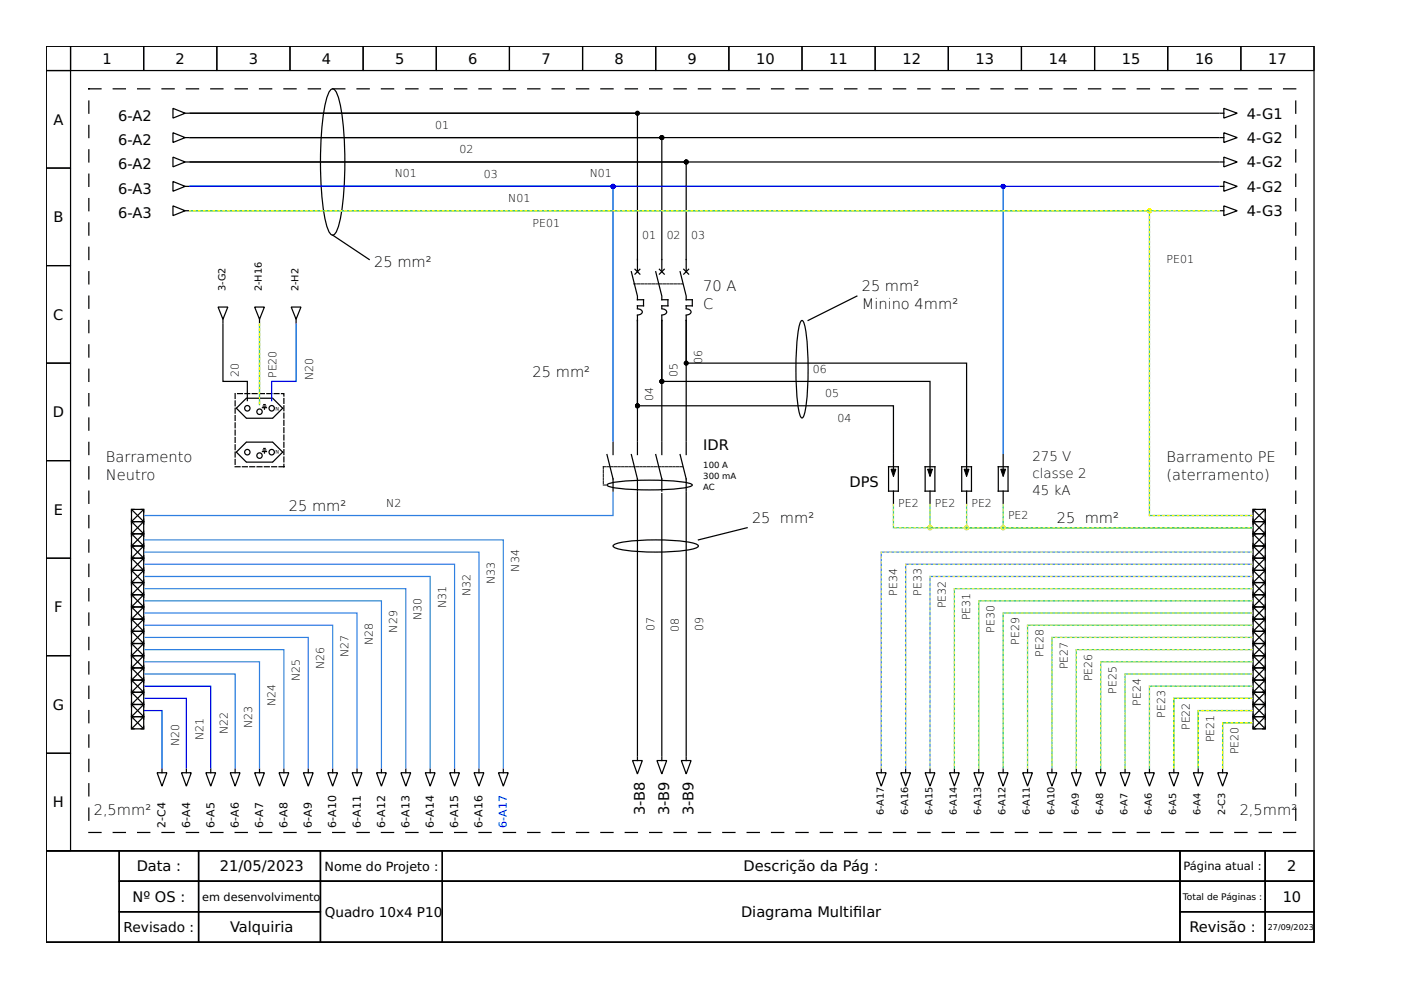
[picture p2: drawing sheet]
<svg xmlns="http://www.w3.org/2000/svg" width="297mm" height="210mm" viewBox="0 0 297 210" stroke-linecap="round" stroke-linejoin="round" font-family="sans-serif">
<g fill="none" stroke="#000" stroke-width=".26">
<path d="M9.8 9.8h268.8v170.6h-268.8zM9.8 9.8h5.2v5.2h-5.2zM9.8 15h5.2v20.6h-5.2zM15 9.8h15.5v5.2h-15.5zM30.5 9.8h15.5v5.2h-15.5zM46 9.8h15.5v5.2h-15.5zM61.5 9.8h15.5v5.2h-15.5zM70.2 19l.3-.2a2.18 2.18 0 0 1 1.2 1.9 67.3 67.3 0 0 1 1.1 20.9l-.8 5.5a5.2 5.2 0 0 1-1.1 2.6l-.4 .2a2.18 2.18 0 0 1-1.2-1.9 67.3 67.3 0 0 1-1.1-20.9l.9-5.5a5.2 5.2 0 0 1 1.1-2.6zM77 9.8h15.5v5.2h-15.5zM92.5 9.8h15.5v5.2h-15.5zM108 9.8h15.5v5.2h-15.5zM123.5 9.8h15.5v5.2h-15.5z"/>
<path d="M139 9.8h15.5v5.2h-15.5zM154.5 9.8h15.5v5.2h-15.5zM170 9.8h15.6v5.2h-15.6zM185.6 9.8h15.5v5.2h-15.5zM201.1 9.8h15.5v5.2h-15.5zM216.6 9.8h15.5v5.2h-15.5zM232.1 9.8h15.5v5.2h-15.5zM247.6 9.8h15.5v5.2h-15.5zM263.1 9.8h15.5v5.2h-15.5zM9.8 35.6h5.2v20.7h-5.2zM36.7 28.1l2.6 1.1-2.6 1zM36.7 23l2.6 1-2.6 1z"/>
<path d="M36.7 38.5l2.6 1-2.6 1zM36.7 33.3l2.6 1-2.6 1.1zM39.3 39.5h.7M39.3 29.2h.7M39.3 24h.7M39.3 34.3h.7M258.7 39.5h.8M258.7 29.2h.8M258.7 24h.8M258.7 34.3h.8M259.5 38.5l2.8 1-2.8 1zM259.5 28.1l2.8 1.1-2.8 1z"/>
<path d="M259.5 23l2.8 1-2.8 1zM259.5 33.3l2.8 1-2.8 1.1zM9.8 56.3h5.2v20.7h-5.2zM36.7 43.6l2.6 1.1-2.6 1zM39.3 44.7h.7M70.5 49.9l7.8 5.1M133.9 57.6l1.2 5.2v.8h1.3v1.2h-1.3v.6M134.6 57.1l1.1 1M135.1 55v2.6M135.7 57.1l-1.1 1M139 57.6l1.3 5.2v.8h1.3v1.2h-1.3v.6M139.8 57.1l1 1"/>
<path d="M140.3 55v2.6M140.8 57.1l-1 1M144.2 57.6l1.3 5.2v.8h1.3v1.2h-1.3v.6M145 57.1l1 1M145.5 55v2.6M146 57.1l-1 1M258.7 44.7h.8M259.5 43.6l2.8 1.1-2.8 1zM9.8 77h5.2v20.7h-5.2zM46.2 65.1h2.1l-1 2.6zM47.3 67.7v.8M54 65.1h2.1l-1.1 2.6z"/>
<path d="M55 67.7v.8M61.7 65.1h2.1l-1 2.6zM62.8 67.7v.8M135.1 65.5a.77 .77 0 0 1 1 .9l-.5 .3-.5 .1M135.1 66.9v1M140.3 65.5a.77 .77 0 0 1 1 .9l-.6 .3-.4 .1M140.3 66.9v1M145.5 65.5a.77 .77 0 0 1 .9 .9l-.5 .3-.4 .1M145.5 66.9v1M169.8 68.1l.2-.2a2.61 2.61 0 0 1 .8 2 63.2 63.2 0 0 1-.2 17.6l-.3 1-.3 .1a2.61 2.61 0 0 1-.7-2 63.2 63.2 0 0 1 .1-17.5zM181.7 62.8l-10.4 5.1M9.8 97.7h5.2v20.6h-5.2z"/>
<path d="M52.2 84.5l-2.1 2.1 2.1 2M52.2 93.8l-2.1 2.1 2.1 2M52.3 98h5.4M52.3 88.7h5.4M52.3 84.4h5.4M52.3 93.7h5.4M55.6 86.4h.9M55.6 95.7h.9M55.8 86.1h.6M55.8 95.4h.6M55.9 85.8h.3M55.9 95.1h.3"/>
<path d="M56.1 86.4v.4M56.1 95.7v.4M57.9 93.8l2 2.1-2 2M57.9 84.5l2 2.1-2 2M128.7 96.4l1.3 5.1v2.6M130 93.8v2.6M133.9 96.4l1.2 5.1v2.6M135.1 93.8v2.6M139 96.4l1.3 5.1v2.6M140.3 93.8v2.6M144.2 96.4l1.3 5.1v2.6M145.5 93.8v2.6"/>
<path d="M188.4 99h2.1v5.1h-2.1zM189.4 96.4v3.1M196.1 99h2.1v5.1h-2.1zM197.2 96.4v3.1M203.9 99h2.1v5.1h-2.1zM204.9 96.4v3.1M211.7 99h2v5.1h-2zM212.7 96.4v3.1M9.8 118.3h5.2v20.7h-5.2zM27.9 108h2.6v2.6h-2.6zM27.9 118.3h2.6v2.6h-2.6zM27.9 113.2h2.6v2.6h-2.6z"/>
<path d="M27.9 110.6h2.6v2.6h-2.6zM27.9 115.8h2.6v2.5h-2.6zM27.9 110v.6h.5h-.5v.5M27.9 115.2v.6h.5h-.5v.5M27.9 112.6v.6h.5h-.5v.5M27.9 117.8v.5h.5h-.5v.6M28 108.1l2.4 2.4M28 118.4l2.4 2.4M28 113.3l2.4 2.4M28 110.7l2.4 2.4M28 115.9l2.4 2.4M28.4 108h-.5v.6"/>
<path d="M29.9 108h.6v.6M30.4 108.1l-2.4 2.4M30.4 118.4l-2.4 2.4M30.4 113.3l-2.4 2.4M30.4 110.7l-2.4 2.4M30.4 115.9l-2.4 2.4M30.5 110v.6h-.6h.6v.5M30.5 117.8v.5h-.6h.6v.6M30.5 112.6v.6h-.6h.6v.5M30.5 115.2v.6h-.6h.6v.5M128.8 102.7a33.4 33.4 0 0 1 10.4-.9 23.5 23.5 0 0 1 7.5 .9l.1 .1a6.3 6.3 0 0 1-3.7 .9 53.1 53.1 0 0 1-14-.5l-.4-.4zM130.1 115.6a19.1 19.1 0 0 1 7.5-1.1 35.4 35.4 0 0 1 10 .9l.5 .4a2.17 2.17 0 0 1-1.8 .7 48.4 48.4 0 0 1-15.3-.1l-.9-.4-.1-.2z"/>
<path d="M140.3 104.6v55.6M145.5 104.4v55.8M158.4 111.9l-10.3 2.6M189.4 104.1v2.6M197.2 104.1v2.6M204.9 104.1v2.6M212.7 104.1v2.6M265.7 108h2.6v2.6h-2.6zM265.7 110.6h2.6v2.6h-2.6zM265.7 115.8h2.6v2.5h-2.6zM265.7 118.3h2.6v2.6h-2.6zM265.7 113.2h2.6v2.6h-2.6z"/>
<path d="M265.7 110v.6h.5h-.5v.5M265.7 112.6v.6h.5h-.5v.5M265.7 117.8v.5h.5h-.5v.6M265.7 115.2v.6h.5h-.5v.5M265.8 108.1l2.4 2.4M265.8 110.7l2.4 2.4M265.8 115.9l2.4 2.4M265.8 118.4l2.4 2.4M265.8 113.3l2.4 2.4M266.2 108h-.5v.6M267.7 108h.6v.6M268.2 108.1l-2.4 2.4"/>
<path d="M268.2 110.7l-2.4 2.4M268.2 115.9l-2.4 2.4M268.2 118.4l-2.4 2.4M268.2 113.3l-2.4 2.4M268.3 110v.6h-.6h.6v.5M268.3 115.2v.6h-.6h.6v.5M268.3 117.8v.5h-.6h.6v.6M268.3 112.6v.6h-.6h.6v.5M9.8 139h5.2v20.7h-5.2zM27.9 123.5h2.6v2.6h-2.6zM27.9 136.4h2.6v2.6h-2.6zM27.9 133.9h2.6v2.5h-2.6z"/>
<path d="M27.9 128.7h2.6v2.6h-2.6zM27.9 126.1h2.6v2.6h-2.6zM27.9 131.3h2.6v2.6h-2.6zM27.9 120.9h2.6v2.6h-2.6zM27.9 139h2.6v2.6h-2.6zM27.9 125.6v.5h.5h-.5v.6M27.9 123v.5h.5h-.5v.6M27.9 138.5v.5h.5h-.5v.6M27.9 135.9v.5h.5h-.5v.6M27.9 130.7v.6h.5h-.5v.5M27.9 128.1v.6h.5h-.5v.5M27.9 133.3v.6h.5h-.5v.5"/>
<path d="M27.9 120.4v.5h.5h-.5v.6M28 123.6l2.4 2.4M28 136.5l2.4 2.4M28 133.9l2.4 2.4M28 128.8l2.4 2.4M28 126.2l2.4 2.4M28 131.4l2.4 2.4M28 121l2.4 2.4M28 139.1l2.4 2.4M30.4 123.6l-2.4 2.4M30.4 136.5l-2.4 2.4M30.4 133.9l-2.4 2.4"/>
<path d="M30.4 128.8l-2.4 2.4M30.4 126.2l-2.4 2.4M30.4 131.4l-2.4 2.4M30.4 121l-2.4 2.4M30.4 139.1l-2.4 2.4M30.5 123v.5h-.6h.6v.6M30.5 125.6v.5h-.6h.6v.6M30.5 135.9v.5h-.6h.6v.6M30.5 133.3v.6h-.6h.6v.5M30.5 128.1v.6h-.6h.6v.5M30.5 138.5v.5h-.6h.6v.6M30.5 130.7v.6h-.6h.6v.5"/>
<path d="M30.5 120.4v.5h-.6h.6v.6M265.7 136.4h2.6v2.6h-2.6zM265.7 123.5h2.6v2.6h-2.6zM265.7 126.1h2.6v2.6h-2.6zM265.7 131.3h2.6v2.6h-2.6zM265.7 133.9h2.6v2.5h-2.6zM265.7 128.7h2.6v2.6h-2.6zM265.7 120.9h2.6v2.6h-2.6zM265.7 139h2.6v2.6h-2.6zM265.7 138.5v.5h.5h-.5v.6M265.7 135.9v.5h.5h-.5v.6M265.7 125.6v.5h.5h-.5v.6"/>
<path d="M265.7 128.1v.6h.5h-.5v.5M265.7 133.3v.6h.5h-.5v.5M265.7 123v.5h.5h-.5v.6M265.7 130.7v.6h.5h-.5v.5M265.7 120.4v.5h.5h-.5v.6M265.8 136.5l2.4 2.4M265.8 123.6l2.4 2.4M265.8 126.2l2.4 2.4M265.8 131.4l2.4 2.4M265.8 133.9l2.4 2.4M265.8 128.8l2.4 2.4M265.8 121l2.4 2.4"/>
<path d="M265.8 139.1l2.4 2.4M268.2 136.5l-2.4 2.4M268.2 123.6l-2.4 2.4M268.2 126.2l-2.4 2.4M268.2 131.4l-2.4 2.4M268.2 133.9l-2.4 2.4M268.2 128.8l-2.4 2.4M268.2 121l-2.4 2.4M268.2 139.1l-2.4 2.4M268.3 135.9v.5h-.6h.6v.6M268.3 138.5v.5h-.6h.6v.6M268.3 123v.5h-.6h.6v.6"/>
<path d="M268.3 125.6v.5h-.6h.6v.6M268.3 130.7v.6h-.6h.6v.5M268.3 133.3v.6h-.6h.6v.5M268.3 128.1v.6h-.6h.6v.5M268.3 120.4v.5h-.6h.6v.6M9.8 159.7h5.2v20.7h-5.2zM27.9 151.9h2.6v2.6h-2.6zM27.9 149.4h2.6v2.5h-2.6zM27.9 144.2h2.6v2.6h-2.6zM27.9 141.6h2.6v2.6h-2.6zM27.9 146.8h2.6v2.6h-2.6zM27.9 141.1v.5h.5h-.5v.6"/>
<path d="M27.9 154v.5h.5M27.9 151.4v.5h.5h-.5v.6M27.9 146.2v.6h.5h-.5v.5M27.9 143.6v.6h.5h-.5v.5M27.9 148.8v.6h.5h-.5v.5M28 152l2.4 2.4M28 149.5l2.4 2.4M28 144.3l2.4 2.4M28 141.7l2.4 2.4M28 146.9l2.4 2.4M30.4 152l-2.4 2.4M30.4 149.5l-2.4 2.4"/>
<path d="M30.4 144.3l-2.4 2.4M30.4 141.7l-2.4 2.4M30.4 146.9l-2.4 2.4M30.5 141.1v.5h-.6h.6v.6M30.5 151.4v.5h-.6h.6v.6M30.5 148.8v.6h-.6h.6v.5M30.5 143.6v.6h-.6h.6v.5M30.5 154v.5h-.6M30.5 146.2v.6h-.6h.6v.5M265.7 151.9h2.6v2.6h-2.6zM265.7 141.6h2.6v2.6h-2.6zM265.7 146.8h2.6v2.6h-2.6z"/>
<path d="M265.7 149.4h2.6v2.5h-2.6zM265.7 144.2h2.6v2.6h-2.6zM265.7 154v.5h.5M265.7 151.4v.5h.5h-.5v.6M265.7 141.1v.5h.5h-.5v.6M265.7 143.6v.6h.5h-.5v.5M265.7 148.8v.6h.5h-.5v.5M265.7 146.2v.6h.5h-.5v.5M265.8 152l2.4 2.4M265.8 141.7l2.4 2.4M265.8 146.9l2.4 2.4M265.8 149.5l2.4 2.4"/>
<path d="M265.8 144.3l2.4 2.4M268.2 152l-2.4 2.4M268.2 141.7l-2.4 2.4M268.2 146.9l-2.4 2.4M268.2 149.5l-2.4 2.4M268.2 144.3l-2.4 2.4M268.3 151.4v.5h-.6h.6v.6M268.3 154v.5h-.6M268.3 141.1v.5h-.6h.6v.6M268.3 146.2v.6h-.6h.6v.5M268.3 148.8v.6h-.6h.6v.5M268.3 143.6v.6h-.6h.6v.5"/>
<path d="M33.3 163.8h2.1l-1.1 2.9zM34.3 163.1v.7M38.5 163.8h2l-1 2.9zM39.5 163.1v.7M43.6 163.8h2.1l-1 2.9zM44.7 163.1v.7M48.8 163.8h2.1l-1 2.9zM49.9 163.1v.7M54 163.8h2.1l-1.1 2.9zM55 163.1v.7M59.2 163.8h2l-1 2.9zM60.2 163.1v.7"/>
<path d="M64.3 163.8h2.1l-1 2.9zM65.4 163.1v.7M69.5 163.8h2.1l-1.1 2.9zM70.5 163.1v.7M74.7 163.8h2l-1 2.9zM75.7 163.1v.7M79.8 163.8h2.1l-1 2.9zM80.9 163.1v.7M85 163.8h2.1l-1.1 2.9zM86 163.1v.7M90.2 163.8h2l-1 2.9zM91.2 163.1v.7"/>
<path d="M95.3 163.8h2.1l-1 2.9zM96.4 163.1v.7M100.5 163.8h2.1l-1.1 2.9zM101.5 163.1v.7M105.7 163.8h2.1l-1.1 2.9zM106.7 163.1v.7M134.1 161.3h2.1l-1.1 2.8zM135.1 160.5v.8M139.3 161.3h2.1l-1.1 2.8zM140.3 160.5v.8M144.5 161.3h2l-1 2.8zM145.5 160.5v.8"/>
<path d="M185.8 163.8h2.1l-1.1 2.9zM186.8 163.1v.7M191 163.8h2l-1 2.9zM192 163.1v.7M196.1 163.8h2.1l-1 2.9zM197.2 163.1v.7M201.3 163.8h2.1l-1 2.9zM202.4 163.1v.7M206.5 163.8h2.1l-1.1 2.9zM207.5 163.1v.7M211.7 163.8h2l-1 2.9zM212.7 163.1v.7"/>
<path d="M216.8 163.8h2.1l-1 2.9zM217.9 163.1v.7M222 163.8h2.1l-1.1 2.9zM223 163.1v.7M227.2 163.8h2l-1 2.9zM228.2 163.1v.7M232.3 163.8h2.1l-1 2.9zM233.4 163.1v.7M237.5 163.8h2.1l-1.1 2.9zM238.5 163.1v.7M242.7 163.8h2l-1 2.9zM243.7 163.1v.7"/>
<path d="M247.8 163.8h2.1l-1 2.9zM248.9 163.1v.7M253 163.8h2.1l-1.1 2.9zM254 163.1v.7M258.2 163.8h2l-1 2.9zM259.2 163.1v.7M9.8 180.4h268.8v19.4h-268.8zM9.8 180.4h15.5v19.4h-15.5zM25.3 180.4h16.8v6.4h-16.8zM25.3 186.8h16.8v6.5h-16.8zM25.3 193.3h16.8v6.5h-16.8zM42.1 180.4h25.8v6.4h-25.8z"/>
<path d="M42.1 186.8h25.8v6.5h-25.8zM42.1 193.3h25.8v6.5h-25.8zM67.9 180.4h25.9v6.4h-25.9zM67.9 186.8h25.9v13h-25.9zM93.8 180.4h156.4v6.4h-156.4zM93.8 186.8h156.4v13h-156.4zM250.2 180.4h18.1v6.4h-18.1zM250.2 186.8h18.1v6.5h-18.1zM250.2 193.3h18.1v6.5h-18.1zM268.3 180.4h10.3v6.4h-10.3zM268.3 186.8h10.3v6.5h-10.3zM268.3 193.3h10.3v6.5h-10.3z"/>
<circle cx="52.4" cy="86.6" r=".58"/>
<circle cx="52.4" cy="95.9" r=".58"/>
<circle cx="55" cy="87.3" r=".58"/>
<circle cx="55" cy="96.6" r=".58"/>
<circle cx="57.6" cy="86.6" r=".58"/>
<circle cx="57.6" cy="95.9" r=".58"/>
</g>
<path d="M18.8 18.8h255.9v157.7h-255.9z" fill="none" stroke="#000" stroke-width=".26" stroke-dasharray="2.6 2.6"/>
<path d="M188.9 99.5h1l-.5 1.5zM196.7 99.5h1l-.5 1.5zM204.4 99.5h1.1l-.6 1.5zM212.2 99.5h1l-.5 1.5z" fill="#000" stroke="#000" stroke-width=".21"/>
<path d="M134.4 60.2h10.3M127.9 99h16.8M127.9 99v3.8M128.4 102.8h-.5" fill="none" stroke="#000" stroke-width=".21" stroke-dasharray=".5 .3"/>
<path d="M49.9 83.5h10.3v15.5h-10.3z" fill="none" stroke="#000" stroke-width=".26" stroke-dasharray="1 .5"/>
<g fill="none" stroke="#3584e4" stroke-width=".26">
<path d="M30.7 114.5h76v48.3M30.7 119.6h65.7v43.2M30.7 117.1h70.8v45.7M265.4 117.1h-78.6v45.7M265.4 119.6h-73.4v43.2M30.7 122.2h60.5v40.6M30.7 130h45v32.8M30.7 127.4h50.2v35.4M30.7 124.8h55.3v38M30.7 135.1h34.7v27.7M30.7 132.6h39.8v30.2M30.7 137.7h29.5v25.1"/>
<path d="M265.4 122.2h-68.2v40.6M30.7 140.3h24.3v22.5"/>
</g>
<path d="M197.2 107v4.9h68.2M265.4 117.1h-78.6v45.7M265.4 119.6h-73.4v43.2M265.4 122.2h-68.2v40.6M265.4 124.8h-63v38M265.4 130h-52.7v32.8M265.4 132.6h-47.5v30.2M265.4 135.1h-42.4v27.7M265.4 137.7h-37.2v25.1M265.4 142.9h-26.9v19.9M265.4 140.3h-32v22.5" fill="none" stroke="#f9f06b" stroke-width=".26" stroke-dasharray=".3 .8"/>
<path d="M265.4 124.8h-63v38M265.4 130h-52.7v32.8M265.4 132.6h-47.5v30.2M265.4 135.1h-42.4v27.7M265.4 137.7h-37.2v25.1M265.4 142.9h-26.9v19.9M265.4 140.3h-32v22.5" fill="none" stroke="#33d17a" stroke-width=".26"/>
<path d="M197.2 107v4.9h68.2" fill="none" stroke="#2ec27e" stroke-width=".26"/>
<circle cx="197.2" cy="111.9" r=".39" fill="#2ec27e" stroke="#f9f06b" stroke-width=".26"/>
<path d="M40.3 39.5h172.4v56.6" fill="none" stroke="#00f" stroke-width=".26"/>
<circle cx="212.7" cy="39.5" r=".39" fill="#00f" stroke="#00f" stroke-width=".26"/>
<path d="M40.3 44.7h203.4v64.6h21.7M189.4 107v4.9h76" fill="none" stroke="#2ec27e" stroke-width=".26"/>
<path d="M189.4 107v4.9h76" fill="none" stroke="#f9f06b" stroke-width=".26" stroke-dasharray=".3 .8"/>
<path d="M40.3 29.2h218.1M40.3 34.3h105.2v20.7M140.3 67.9v13h56.9v15.2" fill="none" stroke="#000" stroke-width=".26"/>
<g fill="#000" stroke="#000" stroke-width=".26">
<circle cx="145.5" cy="34.3" r=".39"/>
<circle cx="140.3" cy="80.9" r=".39"/>
</g>
<path d="M40.3 44.7h203.4v64.6h21.7" fill="none" stroke="#ff0" stroke-width=".26" stroke-dasharray=".3 .8"/>
<circle cx="243.7" cy="44.7" r=".39" fill="#2ec27e" stroke="#ff0" stroke-width=".26"/>
<path d="M130 104.4v4.9h-99.3" fill="none" stroke="#1c71d8" stroke-width=".26"/>
<path d="M204.9 107v4.9h60.5" fill="none" stroke="#2ec27e" stroke-width=".26"/>
<path d="M204.9 107v4.9h60.5" fill="none" stroke="#f9f06b" stroke-width=".26" stroke-dasharray=".3 .8"/>
<circle cx="204.9" cy="111.9" r=".39" fill="#2ec27e" stroke="#f9f06b" stroke-width=".26"/>
<path d="M40.3 29.2h100v25.8M140.3 67.9v25.6M145.5 93.5v-25.6v9.1h59.4v19.1" fill="none" stroke="#000" stroke-width=".26"/>
<g fill="#000" stroke="#000" stroke-width=".26">
<circle cx="140.3" cy="29.2" r=".39"/>
<circle cx="145.5" cy="77" r=".39"/>
</g>
<path d="M265.4 150.7h-11.4v12.1M265.4 153.2h-6.2v9.6" fill="none" stroke="#0a0" stroke-width=".26"/>
<path d="M265.4 150.7h-11.4v12.1M265.4 153.2h-6.2v9.6" fill="none" stroke="#ff0" stroke-width=".26" stroke-dasharray=".3 .8"/>
<path d="M212.7 107v4.9h52.7M265.4 145.5h-21.7v17.3" fill="none" stroke="#2ec27e" stroke-width=".26"/>
<path d="M212.7 107v4.9h52.7M265.4 145.5h-21.7v17.3" fill="none" stroke="#f9f06b" stroke-width=".26" stroke-dasharray=".3 .8"/>
<path d="M40.3 39.5h89.7v54" fill="none" stroke="#00f" stroke-width=".26"/>
<circle cx="130" cy="39.5" r=".39" fill="#00f" stroke="#00f" stroke-width=".26"/>
<circle cx="212.7" cy="111.9" r=".39" fill="#2ec27e" stroke="#f9f06b" stroke-width=".26"/>
<path d="M40.3 34.3h218.1M258.4 24h-218.1h94.8v31M47.3 68.7v12.2h5.1v4M135.1 93.5v-25.6v18.1h54.3v10.1M135.1 104.4v55.8" fill="none" stroke="#000" stroke-width=".26"/>
<g fill="#000" stroke="#000" stroke-width=".26">
<circle cx="135.1" cy="24" r=".39"/>
<circle cx="135.1" cy="86" r=".39"/>
</g>
<path d="M55 68.7v17.1M265.4 148.1h-16.5v14.7" fill="none" stroke="#0a0" stroke-width=".26"/>
<path d="M258.4 44.7h-218.1M55 68.7v17.1M265.4 148.1h-16.5v14.7" fill="none" stroke="#ff0" stroke-width=".26" stroke-dasharray=".3 .8"/>
<path d="M40.3 39.5h218.1M62.8 68.7v12.2h-5.2v4M30.7 148.1h8.8v14.7M30.7 150.7h3.6v12.1M30.7 145.5h14v17.3" fill="none" stroke="#00f" stroke-width=".26"/>
<path d="M40.3 44.7h218.1" fill="none" stroke="#2ec27e" stroke-width=".26"/>
<path d="M30.7 142.9h19.2v19.9" fill="none" stroke="#1c71d8" stroke-width=".26"/>
<path d="M265.4 127.4h-57.9v35.4" fill="none" stroke="#33d17a" stroke-width=".26"/>
<path d="M265.4 127.4h-57.9v35.4" fill="none" stroke="#f9f06b" stroke-width=".26" stroke-dasharray=".3 .8"/>
<g font-size="3.1">
<text x="21.7" y="13.5">1</text>
<text x="37.2" y="13.5">2</text>
<text x="52.7" y="13.5">3</text>
<text x="68.3" y="13.5">4</text>
<text x="83.8" y="13.5">5</text>
<text x="99.3" y="13.5">6</text>
<text x="114.8" y="13.5">7</text>
<text x="130.3" y="13.5">8</text>
<text x="145.8" y="13.5">9</text>
<text x="160.3" y="13.5">10</text>
<text x="175.8" y="13.5">11</text>
<text x="191.3" y="13.5">12</text>
<text x="206.8" y="13.5">13</text>
<text x="222.4" y="13.5">14</text>
<text x="237.9" y="13.5">15</text>
<text x="253.4" y="13.5">16</text>
<text x="268.9" y="13.5">17</text>
<text x="11.3" y="26.5">A</text>
<text x="25" y="25.6">6-A2</text>
<text x="264.4" y="25.2">4-G1</text>
<text x="25" y="30.7">6-A2</text>
<text x="25" y="35.9">6-A2</text>
<text x="264.4" y="30.3">4-G2</text>
<text x="264.4" y="35.5">4-G2</text>
<text x="25" y="41.1">6-A3</text>
<text x="264.4" y="40.7">4-G2</text>
<text x="11.3" y="47.1">B</text>
<text x="25" y="46.2">6-A3</text>
<text x="264.4" y="45.8">4-G3</text>
<text x="79.3" y="56.6">25 mm²</text>
<text x="149.1" y="61.7">70 A</text>
<text x="149.1" y="65.6">C</text>
<text x="182.7" y="61.7">25 mm²</text>
<text x="182.7" y="65.6">Minino 4mm²</text>
<text x="11.3" y="67.8">C</text>
<text x="112.9" y="79.8">25 mm²</text>
<text x="11.2" y="88.5">D</text>
<text x="149.1" y="95.3">IDR</text>
<text x="22.5" y="97.9">Barramento</text>
<text x="22.5" y="101.8">Neutro</text>
<text x="247.3" y="97.9">Barramento PE</text>
<text x="247.3" y="101.8">(aterramento)</text>
<text x="180.1" y="103.4">DPS</text>
<text x="11.4" y="109.2">E</text>
<text x="61.2" y="108.3">25 mm²</text>
<text x="159.4" y="110.9">25 mm²</text>
<text x="224.1" y="110.9">25 mm²</text>
<text x="11.5" y="129.8">F</text>
<text x="11.2" y="150.5">G</text>
<text x="11.2" y="171.2">H</text>
<text x="19.9" y="172.9">2,5mm²</text>
<text x="136.7" y="172.9" transform="rotate(-90 136.7 172.9)">3-B8</text>
<text x="141.9" y="172.9" transform="rotate(-90 141.9 172.9)">3-B9</text>
<text x="147" y="172.9" transform="rotate(-90 147 172.9)">3-B9</text>
<text x="262.8" y="172.9">2,5mm²</text>
<text x="29" y="184.8">Data :</text>
<text x="46.6" y="184.8">21/05/2023</text>
<text x="157.6" y="184.8">Descrição da Pág :</text>
<text x="272.9" y="184.8">2</text>
<text x="28.1" y="191.2">Nº OS :</text>
<text x="272" y="191.2">10</text>
<text x="48.8" y="197.7">Valquiria</text>
<text x="157.1" y="194.5">Diagrama Multiflar</text>
<text x="180.9" y="194.5">i</text>
<text x="252.2" y="197.7">Revisão :</text>
</g>
<g font-size="2.9">
<text x="26.2" y="197.6">Revisado :</text>
<text x="68.9" y="194.4">Quadro 10x4 P10</text>
</g>
<g font-size="2.8">
<text x="218.9" y="97.7">275 V</text>
<text x="218.9" y="101.3">classe 2</text>
<text x="218.9" y="104.9">45 kA</text>
</g>
<text font-size="2.7" x="68.8" y="184.6">Nome do Projeto :</text>
<g font-size="2.4">
<text x="250.9" y="184.5">Página atual :</text>
<text x="42.9" y="191">em desenvolvimento</text>
</g>
<g font-size="2.3">
<text x="92.2" y="27.4">01</text>
<text x="97.4" y="32.5">02</text>
<text x="83.7" y="37.4">N01</text>
<text x="102.6" y="37.7">03</text>
<text x="125" y="37.4">N01</text>
<text x="107.8" y="42.9">N01</text>
<text x="112.9" y="48">PE01</text>
<text x="136.2" y="50.6">01</text>
<text x="141.4" y="50.6">02</text>
<text x="146.5" y="50.6">03</text>
<text x="247.3" y="55.8">PE01</text>
<text x="148.8" y="77.3" transform="rotate(-90 148.8 77.3)">06</text>
<text x="50.6" y="79.8" transform="rotate(-90 50.6 79.8)">20</text>
<text x="58.6" y="80.2" transform="rotate(-90 58.6 80.2)">PE20</text>
<text x="66.4" y="80.6" transform="rotate(-90 66.4 80.6)">N20</text>
<text x="143.7" y="79.8" transform="rotate(-90 143.7 79.8)">05</text>
<text x="172.4" y="79.1">06</text>
<text x="138.5" y="85" transform="rotate(-90 138.5 85)">04</text>
<text x="175" y="84.2">05</text>
<text x="177.5" y="89.4">04</text>
<text x="81.9" y="107.5">N2</text>
<text x="190.5" y="107.5">PE2</text>
<text x="198.2" y="107.5">PE2</text>
<text x="206" y="107.5">PE2</text>
<text x="213.7" y="110.1">PE2</text>
<text x="104.9" y="123.8" transform="rotate(-90 104.9 123.8)">N33</text>
<text x="110.1" y="121.2" transform="rotate(-90 110.1 121.2)">N34</text>
<text x="89.4" y="131.5" transform="rotate(-90 89.4 131.5)">N30</text>
<text x="94.6" y="128.9" transform="rotate(-90 94.6 128.9)">N31</text>
<text x="99.7" y="126.4" transform="rotate(-90 99.7 126.4)">N32</text>
<text x="190.2" y="126.4" transform="rotate(-90 190.2 126.4)">PE34</text>
<text x="195.4" y="126.4" transform="rotate(-90 195.4 126.4)">PE33</text>
<text x="200.5" y="128.9" transform="rotate(-90 200.5 128.9)">PE32</text>
<text x="205.7" y="131.5" transform="rotate(-90 205.7 131.5)">PE31</text>
<text x="79.1" y="136.7" transform="rotate(-90 79.1 136.7)">N28</text>
<text x="84.2" y="134.1" transform="rotate(-90 84.2 134.1)">N29</text>
<text x="138.8" y="133.8" transform="rotate(-90 138.8 133.8)">07</text>
<text x="143.9" y="133.9" transform="rotate(-90 143.9 133.9)">08</text>
<text x="149.1" y="133.8" transform="rotate(-90 149.1 133.8)">09</text>
<text x="210.9" y="134.1" transform="rotate(-90 210.9 134.1)">PE30</text>
<text x="216.1" y="136.7" transform="rotate(-90 216.1 136.7)">PE29</text>
<text x="68.7" y="141.9" transform="rotate(-90 68.7 141.9)">N26</text>
<text x="73.9" y="139.3" transform="rotate(-90 73.9 139.3)">N27</text>
<text x="221.2" y="139.3" transform="rotate(-90 221.2 139.3)">PE28</text>
<text x="226.4" y="141.9" transform="rotate(-90 226.4 141.9)">PE27</text>
<text x="58.4" y="149.6" transform="rotate(-90 58.4 149.6)">N24</text>
<text x="63.6" y="144.5" transform="rotate(-90 63.6 144.5)">N25</text>
<text x="231.6" y="144.5" transform="rotate(-90 231.6 144.5)">PE26</text>
<text x="236.7" y="147" transform="rotate(-90 236.7 147)">PE25</text>
<text x="241.9" y="149.6" transform="rotate(-90 241.9 149.6)">PE24</text>
<text x="48.3" y="155.6" transform="rotate(-90 48.3 155.6)">N22</text>
<text x="53.5" y="154.3" transform="rotate(-90 53.5 154.3)">N23</text>
<text x="247.1" y="152.2" transform="rotate(-90 247.1 152.2)">PE23</text>
<text x="252.2" y="154.8" transform="rotate(-90 252.2 154.8)">PE22</text>
<text x="38" y="158.2" transform="rotate(-90 38 158.2)">N20</text>
<text x="43.1" y="156.9" transform="rotate(-90 43.1 156.9)">N21</text>
<text x="257.4" y="157.4" transform="rotate(-90 257.4 157.4)">PE21</text>
<text x="262.6" y="160" transform="rotate(-90 262.6 160)">PE20</text>
<text x="35.1" y="175.5" transform="rotate(-90 35.1 175.5)">2-C4</text>
<text x="40.3" y="175.5" transform="rotate(-90 40.3 175.5)">6-A4</text>
<text x="45.5" y="175.5" transform="rotate(-90 45.5 175.5)">6-A5</text>
<text x="50.6" y="175.5" transform="rotate(-90 50.6 175.5)">6-A6</text>
<text x="55.8" y="175.5" transform="rotate(-90 55.8 175.5)">6-A7</text>
<text x="61" y="175.5" transform="rotate(-90 61 175.5)">6-A8</text>
<text x="66.1" y="175.5" transform="rotate(-90 66.1 175.5)">6-A9</text>
<text x="71.3" y="175.5" transform="rotate(-90 71.3 175.5)">6-A10</text>
<text x="76.5" y="175.5" transform="rotate(-90 76.5 175.5)">6-A11</text>
<text x="81.6" y="175.5" transform="rotate(-90 81.6 175.5)">6-A12</text>
<text x="86.8" y="175.5" transform="rotate(-90 86.8 175.5)">6-A13</text>
<text x="92" y="175.5" transform="rotate(-90 92 175.5)">6-A14</text>
<text x="97.2" y="175.5" transform="rotate(-90 97.2 175.5)">6-A15</text>
<text x="102.3" y="175.5" transform="rotate(-90 102.3 175.5)">6-A16</text>
</g>
<text font-size="2.3" fill="#00f" x="107.5" y="175.5" transform="rotate(-90 107.5 175.5)">6-A17</text>
<g font-size="2.1">
<text x="47.8" y="61.7" transform="rotate(-90 47.8 61.7)">3-G2</text>
<text x="55.5" y="61.7" transform="rotate(-90 55.5 61.7)">2-H16</text>
<text x="63.3" y="61.7" transform="rotate(-90 63.3 61.7)">2-H2</text>
<text x="187.4" y="172.9" transform="rotate(-90 187.4 172.9)">6-A17</text>
<text x="192.5" y="172.9" transform="rotate(-90 192.5 172.9)">6-A16</text>
<text x="197.7" y="172.9" transform="rotate(-90 197.7 172.9)">6-A15</text>
<text x="202.9" y="172.9" transform="rotate(-90 202.9 172.9)">6-A14</text>
<text x="208" y="172.9" transform="rotate(-90 208 172.9)">6-A13</text>
<text x="213.2" y="172.9" transform="rotate(-90 213.2 172.9)">6-A12</text>
<text x="218.4" y="172.9" transform="rotate(-90 218.4 172.9)">6-A11</text>
<text x="223.5" y="172.9" transform="rotate(-90 223.5 172.9)">6-A10</text>
<text x="228.7" y="172.9" transform="rotate(-90 228.7 172.9)">6-A9</text>
<text x="233.9" y="172.9" transform="rotate(-90 233.9 172.9)">6-A8</text>
<text x="239.1" y="172.9" transform="rotate(-90 239.1 172.9)">6-A7</text>
<text x="244.2" y="172.9" transform="rotate(-90 244.2 172.9)">6-A6</text>
<text x="249.4" y="172.9" transform="rotate(-90 249.4 172.9)">6-A5</text>
<text x="254.6" y="172.9" transform="rotate(-90 254.6 172.9)">6-A4</text>
<text x="259.7" y="172.9" transform="rotate(-90 259.7 172.9)">2-C3</text>
</g>
<text font-size="1.9" x="250.8" y="190.8">Total de Páginas :</text>
<g font-size="1.8">
<text x="149.1" y="99.2">100 A</text>
<text x="149.1" y="101.5">300 mA</text>
<text x="149.1" y="103.9">AC</text>
</g>
<text font-size="1.7" x="268.8" y="197.2">27/09/2023</text>
<g font-size="1">
<text x="59.2" y="86.3" transform="rotate(-180 59.2 86.3)">N</text>
<text x="59.2" y="95.3" transform="rotate(-180 59.2 95.3)">N</text>
</g>
</svg>
